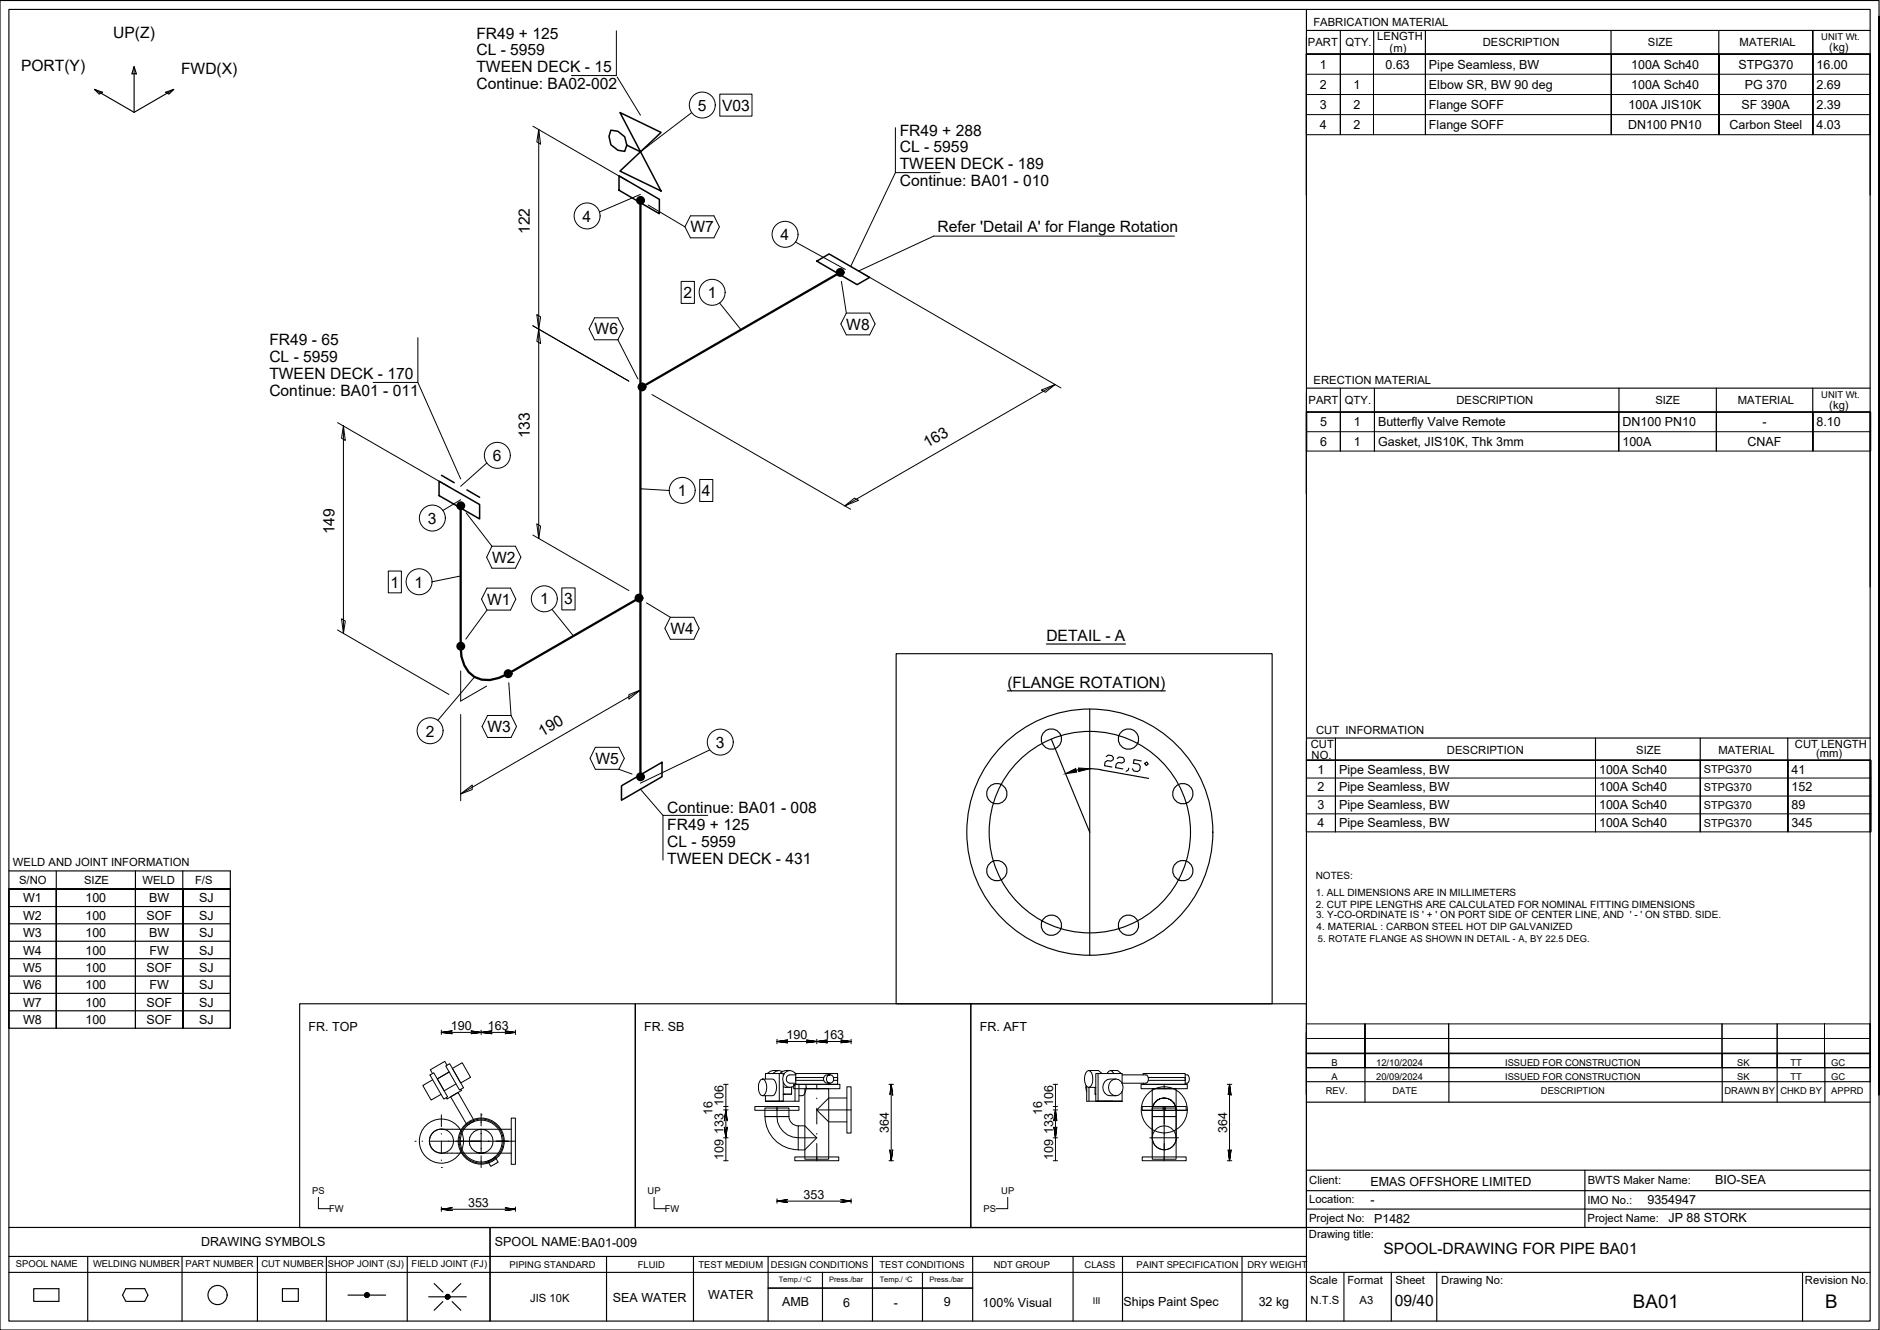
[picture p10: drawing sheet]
<svg xmlns="http://www.w3.org/2000/svg" width="420mm" height="297mm" viewBox="0 0 420 297" stroke-linecap="round" stroke-linejoin="round" font-family="sans-serif">
<!-- layer: 0 -->
<g fill="none" stroke="#000" stroke-width=".25">
<path d="M200.3 146h84v78.2h-84zM225.1 154.3h35.3M233.8 143.8h17.7M243.5 158.4v55M234.9 165.1l8.6 20.8M241.1 171.9l-.6 .1M243.6 171.7l2.5 .2 10.6 1.9M247.2 169l.5-.4 .8 .2 .3 .4v.5l-.5 .3-.8-.1-.5 .3-.2 .8 1.7 .3M249.7 169.4l.4-.3 .9 .1 .3 .5-.1 .4-.5 .3-.8-.1-.4 .3-.2 .8 1.7 .3M252.3 171.6l-.1 .3-.5 .4M255.1 170l-1.7-.3-.1 .8 1.2 .2 .3 .5-.1 .8-.5 .3-.8-.1-.3-.5M255.8 170.5l.5-.3 .3 .4-.4 .4z"/>
<circle cx="222.8" cy="177.3" r="2.27"/>
<circle cx="235" cy="165.1" r="2.27"/>
<circle cx="252.2" cy="165.1" r="2.27"/>
<circle cx="264.4" cy="177.3" r="2.27"/>
<circle cx="222.8" cy="194.4" r="2.27"/>
<circle cx="243.6" cy="185.9" r="27.5"/>
<circle cx="243.6" cy="185.8" r="22.5"/>
<circle cx="264.4" cy="194.4" r="2.27"/>
<circle cx="235" cy="206.6" r="2.27"/>
<circle cx="252.2" cy="206.6" r="2.27"/>
</g>
<g fill="none" stroke="#000" stroke-width=".22">
<path d="M92.8 254.9h.1M94.3 254.9h.1M96 254.9h19.2M98.6 249v2.6M98.6 253.2v.1M98.6 254.9v2.6M98.6 259.1v.1M107.5 249h.1M107.5 248.7v2.7M107.5 252.3v5.3M107.5 258.1v2.7M173.7 247.1v2.3a4.8 4.8 0 0 0 4.7 4.7h4.1"/>
<path d="M182.5 243.1h.1M182.5 242.2v.9M182.5 245.2v.2M182.5 247.5v3.5M182.5 253.1v.2M182.5 255.4v3.8M182.5 247.9h7.7M257 254.1h6.4M260.2 249.4v7.4M260.2 243.1h.1M260.2 242.2v.9M260.2 245.2v.2"/>
<path d="M260.2 247.1v3.9M260.2 253.1v.2M260.2 255.4v3.8M98.6 260.8h.1"/>
</g>
<!-- layer: SymbolsOnDrawingSheet -->
<g fill="none" stroke="#000" stroke-width=".25">
<path d="M0 .1h419.9v296.9h-419.9zM2 2.1h416v292.9h-416zM21.1 20l1.8 .6-.7 .4zM21.1 20l8.9 5.1M30 14.9l.5 1.6h-1zM30 14.9v10.2M38.8 20l-8.8 5.1M292 2.1v292.9M292 6.8h126M299.6 6.8v5.3M307 6.8v5.3M318.6 6.8v5.3"/>
<path d="M360 6.8v5.3M384.1 6.8v5.3M405.1 6.8v5.3v-5.3M418 12.1h-126v31.5v-31.5h126v31.5M419.9 3.6v240.9v-240.9M37 20.6l1.8-.6-1 1zM292 92v18.4v-18.4h126zM292 86.7h126M299.6 86.7v5.3M307.2 86.7v5.3M361.8 86.7v5.4M383.6 86.7v5.3"/>
<path d="M405.1 86.7v5.2M418 92.1v39M292 169.8h126v16M292 164.8h126M298.4 164.8v5M356.6 164.8v5M380 164.8v5M399.5 164.8v5M2 194.5h49.5v4.1h-49.5M12.6 194.5v4.1M30.3 194.5v4.1M40.9 194.5v4.1"/>
<path d="M51.5 198.6h-49.5h49.5M67 224.2h75v50h-75zM142 224.2h75v50h-75zM217 224.2h75v50h-75zM292 230.6v13.9v-13.9M292 238.4h126M292 235.3h126M305.1 235.3v10.9M323.8 235.3v10.9M384.9 235.3v10.9M397.2 235.3v10.9M407.8 235.3v10.9"/>
<path d="M418 228.6v13.1M292 246.2h126M292 241.6h126M2 274.1h416M109.5 274.1v20.9M292 261.4h126M292 270h126M292 265.9h126M354.2 261.4v12.7M2 284.2h416M2 280.6h290M7.5 287.8h5.7v2.8h-5.7z"/>
<path d="M19.6 280.6v14.4M28.1 287.8h4.2l.8 1.4-.8 1.4h-4.2l-.7-1.4zM40.7 280.6v14.4M57.5 280.6v14.4M63.1 287.8h3.6v2.8h-3.6zM72.9 280.6v14.4M77.8 289.2h3.6M81.7 288.8l-.2 .2M81.9 288.7l-.4 .5M82 288.7l-.5 .6M82.1 288.7l-.6 .7M82.2 288.8l-.7 .6"/>
<path d="M82.3 288.8l-.8 .7M82.3 288.9l-.7 .7M82.4 288.9l-.7 .7M82.4 289l-.7 .7M82.5 289l-.7 .7M82.5 289.1l-.6 .7M82.5 289.5l-.3 .2M82.5 289.2h3.7M82.5 289.2l-.5 .6M82.5 289.3l-.4 .5M91 280.6v14.4M95.8 289.6h3.7"/>
<path d="M97 286.7l2 1.9M99 290.7l-2 1.9M99.9 289.1l-.3 .3M99.9 289.1l-.4 .5M100.1 289.1l-.6 .6M100.2 289.1l-.7 .7M100.2 289.2l-.6 .6M100.3 289.2l-.7 .7M100.4 289.2l-.7 .8M100.4 289.3l-.7 .7M100.5 289.4l-.7 .7M100.5 289.9l-.1 .1"/>
<path d="M100.5 289.5l-.7 .6M100.5 289.5l-.6 .6M100.5 289.8l-.4 .3M101 290.7l2 1.9M103 286.7l-2 1.9M104.2 289.6h-3.7l-.5 .5M135.6 280.6v14.4M155 280.6v14.4M171.7 287.7h45.7M171.7 280.6v14.4M183.8 284.2v10.8M195 280.6v14.4"/>
<path d="M206.2 284.2v10.8M217.4 280.6v14.4M239.8 280.6v14.4M250.9 280.7v14.3M277.6 280.6v14.4M300.4 284.2v10.8M310.9 284.2v10.8M321.1 284.2v10.8M402.8 284.2v10.8"/>
<circle cx="48.6" cy="289.2" r="2.14"/>
<circle cx="82" cy="289.2" r=".53"/>
<circle cx="100.1" cy="289.6" r=".53"/>
</g>
<g fill="none" stroke="#000" stroke-width=".22">
<path d="M98.6 230.6l2.4 .3-2.4-.3 2.4-.4zM98.6 230.6h16.6M98.6 230.1v.9M99.6 238.1l.9-.5 3.1 5.3-.9 .5zM99.9 237.9l-.5-.8-3.2 1.8 .4 .9M101.1 238.6l2.2-1.3 1.9 3.3-2.2 1.3zM105.2 230.2l2.3 .4-2.3 .3 2.3-.3zM107.5 230.1v.9M112.8 230.2l2.4 .4-2.4 .3 2.4-.3zM115.2 230.1v.9M173.7 232.6l2.3-.3-2.3 .3 2.3 .3-2.3-.3h8.8M173.7 232.1v1"/>
<path d="M174 239.1a2.2 2.2 0 0 0-2.4 .7M174.2 239.8h-3.1v1.2M174.8 239.4a1.32 1.32 0 0 0-2 .4M176.5 239.1a2 2 0 0 0-2.1 .7M177.8 239.8h.1M177.8 239.8h9.4v2.4h-9.4zM177.8 239.9a1.48 1.48 0 0 0-1.5-.8 1.48 1.48 0 0 0-1.3 1.2 1.68 1.68 0 0 0 .5 2.1 1.68 1.68 0 0 0 2.2-.1M180.1 232.3l2.4 .3-2.4 .3 2.4-.3zM182.5 232.6l2.4-.3-2.4 .3 2.4 .3-2.4-.3h7.7M182.5 232.1v1M187.8 232.3l2.4 .3-2.4 .3 2.4-.3zM190.2 232.1v1"/>
<path d="M243.3 239.1a2.49 2.49 0 0 0-.3 3.6l.3 .2a1.62 1.62 0 0 0 .9-1.9 1.64 1.64 0 0 0-.9-1.9h2.2l.7 .7M244.9 239.8h.5v6.1h-.5zM245.4 239.8h5.4v2.2M247.5 239.8l.3-.5 .4-.2 .3 .2 .4 .5M248.2 239.1h1.6l.7 .7M96.1 240.1l.8-.5 3.1 5.4-.8 .5zM96.7 241.2l-2.2 1.2 1.9 3.3 2.2-1.3M97.7 240.9l2.7-1.5-2.7 1.5 1.6 2.7 2.6-1.5M98.6 257.5h4.8M98.6 252.2h4.8M98.7 252.2a2.69 2.69 0 0 0-2.7 2.7 2.69 2.69 0 0 0 2.7 2.6M100.7 245l1.7-1 3.6 6.4-1.6 1z"/>
<path d="M103 243.3l.2 .2-3.3 1.9-.2-.3M103.4 252.2h4.1a2.67 2.67 0 0 0-2.6 2.7 2.67 2.67 0 0 0 2.6 2.6h-4.1M109 259.3l1.7-.9 .6 1.2-1.6 .9zM114.3 249.7h.9v10.3h-.9zM114.3 252.2h-6.8a2.67 2.67 0 0 1 2.7 2.7 2.67 2.67 0 0 1-2.7 2.6h6.8M161.7 242.2h1M161.7 259.2h1M161.7 247.1h1M161.7 247.9h1M161.7 254.1h1M162.2 247.9l-.3 2.4 .3-2.4 .3 2.4zM162.2 247.9v6.2l.3-2.4-.3 2.4-.3-2.4 .3 2.4v5.1"/>
<path d="M162.2 242.2v5.7M168.7 247.1h9.9v.9h-9.9zM170.1 241.1l.3-.1a1.99 1.99 0 0 1 .9 2.6l-.5 1-.4 .1a1.62 1.62 0 0 1-.9-1.8v-.8zM170.4 241h2.2a1.99 1.99 0 0 1 .9 2.6l-.5 1-2.6 .1M170.9 247.5h5.4v1.9h-5.4zM171.1 244.7v1.2M174.2 245.9h-3.1h3.9M174.6 245.9h4zM175 240.2v-.4h-.8v6.1h.8M175 242.7l1.5 .2M175 241.7v4.2M176.9 242.8v1.6h-1.9h1.9"/>
<path d="M177.4 242.2h10.3v.9h-10.3zM177.6 258.4h9.9v.8h-9.9zM177.7 242.3v3.6M177.8 240.1h-1.3a.94 .94 0 0 0-.8 .9 .94 .94 0 0 0 .8 .9h1.3M177.8 242l-.1 .3M178.4 251.4h1.5l2.6 2.7-2.6 2.7h-1.5zM178.4 251.4a2.1 2.1 0 0 1-2.1-2h-5.3a7.4 7.4 0 0 0 7.4 7.4M178.6 242.2v3.7M179.9 243.1h5.3v15.8h-5.3zM180.1 242.2a2.76 2.76 0 0 1-.5 2.4l-1 .1M184.1 240.7h-6.3v.6h6.3M185.5 240.1a.88 .88 0 0 1 .8 1.2 .88 .88 0 0 1-1.5 .2 .94 .94 0 0 1 .7-1.4h-.6a.94 .94 0 0 0-.9 .9 .94 .94 0 0 0 .9 .9h.6"/>
<path d="M186.3 240.7h.9v.6h-.9M189.2 245.2h-4l-2.7 2.7 2.7 2.7h4M189.3 242.7h.9v10.4h-.9zM198.7 242.2h1M198.7 259.2h1M198.9 256.8l.3 2.4 .3-2.4-.3 2.4zM199.2 242.2l-.3 2.4 .3-2.4 .3 2.4zM199.2 242.2v17M235.4 242.2h.9M235.4 259.2h.9M235.4 247.1h.9M235.4 247.9h.9"/>
<path d="M235.4 254.1h.9M235.9 247.9l-.4 2.4 .4-2.4 .3 2.4zM235.9 247.9v6.2l.3-2.4-.3 2.4-.4-2.4 .4 2.4v5.1M235.9 242.2v5.7M242.7 242.4v.5l.2 .8M242.9 245.9h5.9zM242.9 242.6v3.3M243.3 242.9h1.6M243.4 242.9v3M244.7 242.9v1.5h.2h-.2M244.9 245.9h5.9h-5.4M248.2 241.5a1.61 1.61 0 0 1 1.9-.3 1.61 1.61 0 0 1 .9 1.7 1.64 1.64 0 0 1-1.6 1.8 1.64 1.64 0 0 1-1.7-1.8l.2-.8z"/>
<path d="M249.4 241h-1.3a1.88 1.88 0 0 0-1.6 1.9 1.88 1.88 0 0 0 1.6 1.8h1.3M250.8 240.1h5.3a1.06 1.06 0 0 1 0 1.8h-5.3M250.8 243.7v2.2M255 242.2h10.3v.9h-10.3zM255.3 258.4h9.8v.8h-9.8zM255.3 248h9.8zM255.3 248v-.9h9.8v.9M255.5 240.1v-.3h9.4v2.4h-9.4v-.3M256.6 240.7h8.3v.6h-8.3M257.5 243.1h5.3v15.8h-5.3zM257.5 247.5h5.3v1.9h-5.3zM257.5 249.4h5.3v4.7a2.67 2.67 0 0 0-2.6-2.7 2.67 2.67 0 0 0-2.7 2.7z"/>
<path d="M257.5 254.1a2.69 2.69 0 0 0 2.7 2.7 2.69 2.69 0 0 0 2.7-2.7M257.6 247.1l-.1 .8 .1-.8M258 246.3l-.4 .8 .4-.8M258.6 245.7l-.6 .6 .6-.6M259.3 245.3l-.7 .4 .7-.4M259.9 247.1v.9M260.2 245.2l-.9 .1 .9-.1M260.4 247.1v.9M261 245.3l-.8-.1 .8 .1M261.7 245.7l-.7-.4 .7 .4M262.3 246.3l-.6-.6 .6 .6M262.7 247.1l-.4-.8 .4 .8"/>
<path d="M262.8 247.9l-.1-.8 .1 .8M264.9 240.1h.4a1.16 1.16 0 0 1 0 1.8h-.4M274.3 242.2h1M274.3 259.2h1M274.8 242.2l-.3 2.4 .3-2.4 .3 2.4zM274.8 242.2v17l.3-2.4-.3 2.4-.3-2.4 .3 2.4M71.2 267.4v2.5h2.5M98.6 270.1l2.4 .3-2.4-.3 2.4-.4zM98.6 269.6v.9M98.6 270.1h16.6M112.8 269.7l2.4 .4-2.4 .3 2.4-.3zM115.2 269.6v.9"/>
<path d="M146.2 267.4v2.5h2.6M173.7 268.3l2.3-.4-2.3 .4 2.3 .2-2.3-.2h16.5M173.7 267.7v1M187.8 267.9l2.4 .4-2.4 .2 2.4-.2zM190.2 267.7v1M225.2 267.4v2.5h-2.6"/>
<circle cx="98.7" cy="254.9" r="4.9"/>
<circle cx="98.7" cy="254.9" r="2.69"/>
<circle cx="107.5" cy="254.9" r="5.1"/>
<circle cx="107.5" cy="254.9" r="4.7"/>
<circle cx="107.5" cy="254.9" r="4.9"/>
<circle cx="260.2" cy="247.9" r="5.1"/>
</g>
<!-- layer: FramesFromTables -->
<g fill="none" stroke="#000" stroke-width=".22">
<path d="M292 12.1h126v18h-126zM292 16.6h126M292 12.1v18M299.6 12.1v18v-18M307 12.1v18v-18M318.6 12.1v18v-18M360.1 12.1v18v-18M384.2 12.1v18v-18M405.2 12.1v18v-18M418 12.1v18M292 25.6h126M292 21.1h126"/>
<path d="M292 92.1h126.1v8.6h-126.1zM292 96.4h126.1M292.1 92.1v8.6M299.6 92.1v8.6v-8.6M307.2 92.1v8.6v-8.6M361.8 92.1v8.6v-8.6M383.6 92.1v8.6v-8.6M405.2 92.1v8.6v-8.6M418 92.1v8.6M292 169.8h126.2v16h-126.2zM292 169.8v16M292 177.8h126.2"/>
<path d="M292 173.8h126.2M298.4 169.8v16v-16M356.6 169.8v16v-16M380 169.8v16v-16M399.6 169.8v16v-16M418 169.8v16M292 181.8h126.2M292 228.7h126v9.7h-126zM292 228.7v9.7M292 235.2h126M292 231.9h126M305.1 228.7v9.7v-9.7"/>
<path d="M323.8 228.7v9.7M384.9 228.7v9.7M397.2 228.7v9.7M407.8 228.7v9.7v-9.7M418 228.7v9.7"/>
</g>
<g fill="none" stroke="#000" stroke-width=".25">
<path d="M2 198.6h49.5v31h-49.5zM2 198.6v31M12.6 198.6v31v-31M30.3 198.6v31v-31M40.9 198.6v31v-31M51.5 198.6v31M2 218h49.5M2 214.1h49.5M2 210.2h49.5M2 206.3h49.5M2 202.5h49.5M2 225.7h49.5"/>
<path d="M2 221.9h49.5"/>
</g>
<!-- layer: I_OtherComponents -->
<path d="M138.3 39.3l9.1 5.2v3.2l-9.1-5.2zM138.6 25.1l9.1 17.6-9.1-4.5 9.1-8.6zM140.1 32.4l-.5 1.4-1.5-.2-1.6-1.3-.4-1.8 .4-1.4 1.6 .2 1.5 1.3 .5 1.8 3 1.5M182.5 58.3l2.8-1.6 9.1 5.3-2.8 1.6zM98.1 107.5l9.1 5.2v3.2l-9.1-5.2zM98.7 106.2l2.8 1.6M104.4 109.4l2.8 1.7M138.9 175.5l9.1-5.2v3.2l-9.1 5.2z" fill="none" stroke="#000" stroke-width=".34"/>
<g fill="none" stroke="#000" stroke-width=".51">
<circle cx="143.2" cy="44.8" r=".74"/>
<circle cx="143.2" cy="44.8" r=".36"/>
<circle cx="187.8" cy="60.8" r=".74"/>
<circle cx="187.8" cy="60.8" r=".36"/>
<circle cx="143.5" cy="86.4" r=".74"/>
<circle cx="143.5" cy="86.4" r=".36"/>
<circle cx="103" cy="113" r=".74"/>
<circle cx="103" cy="113" r=".36"/>
<circle cx="142.8" cy="133.6" r=".74"/>
<circle cx="142.8" cy="133.6" r=".36"/>
<circle cx="143.2" cy="173.5" r=".74"/>
<circle cx="143.2" cy="173.5" r=".36"/>
</g>
<!-- layer: I_Pipes -->
<g fill="none" stroke="#000" stroke-width=".51">
<path d="M143.1 44.8v128.7M187.7 60.9l-44.2 25.5M103 113v31.3a7.5 7.5 0 0 0 3 6.9 7.5 7.5 0 0 0 7.5-.7l29.3-16.9"/>
<circle cx="103" cy="144.3" r=".74"/>
<circle cx="103" cy="144.3" r=".36"/>
<circle cx="113.6" cy="150.5" r=".74"/>
<circle cx="113.6" cy="150.5" r=".36"/>
</g>
<path d="M103 149.8v6.8l5.8-3.4" fill="none" stroke="#000" stroke-width=".22"/>
<!-- layer: I_Dimensions -->
<g fill="none" stroke="#000" stroke-width=".22">
<path d="M119.1 28.2l21.4 12.4M120.4 28.9l.4 3.3-.8-.5zM120.4 28.9v91.4M119.1 72.8l21.4 12.3M120 70.3l.8 .5-.4 2.7zM120.4 73.5l.4 3.2-.8-.5zM192.7 61l44.4 25.6M75.4 94.4l24.9 14.3M76.8 95.1l.4 3.3-.9-.5zM76.8 95.1v46.4M145.7 88.1l44.4 25.6M232.7 87.1l3.1-1.2-2.2 1.7z"/>
<path d="M235.8 85.9l-47 27.1M119.1 119.5l21.4 12.4M120 117l.8 .5-.4 2.8zM188.8 113l2.2-1.8 .9 .5zM76.3 138.2l.9 .5-.4 2.8zM143.1 136.4v19.2M75.4 140.7l24.9 14.4M103 159.6v19.2M140.5 155.1l2.6-1-2.6 2.1zM143.1 154.1l-40.1 23.2M103 177.3l2.5-2v1z"/>
</g>
<!-- layer: I_Coordinates -->
<path d="M137.8 6.9v10h-10.1M137.9 17.2l5.2 8.5M200.1 28.5v10.1h10M200.1 38.6l-10 20.9M262.5 52.7h-53.8l-16.8 7.8M93.4 75.4v10h-10M93.4 85.4l9.6 21.6M143.1 176.3l5.1 5.8M158.2 182.1h-10v10" fill="none" stroke="#000" stroke-width=".22"/>
<!-- layer: I_PartNumbers -->
<path d="M153.8 20.4v6.2M128.1 45.2v6.1M172.3 49.3v6.1M156 62.2v6.2M108 98.6v6.2M93.5 112.6v6.2M149.4 106.5v6.1M90.6 126.9v6.1M118.5 130.7v6.1M93 160.1v6.2M157.9 162.7v6.2" fill="none" stroke="#fff" stroke-width=".22"/>
<g fill="#fff" stroke="#fff" stroke-width=".22">
<path d="M164 162.7l-6.1 6.2h6.1zM157.9 162.7h6.1l-6.1 6.2z"/>
<path d="M153.8 26.6h6.2v-6.2zM153.8 20.4h6.2l-6.2 6.2z"/>
<path d="M134.3 45.2l-6.2 6.1h6.2zM128.1 45.2h6.2l-6.2 6.1z"/>
<path d="M162.2 62.2l-6.2 6.2h6.2zM156 62.2h6.2l-6.2 6.2z"/>
<path d="M178.5 49.3l-6.2 6.1h6.2zM172.3 49.3h6.2l-6.2 6.1z"/>
<path d="M155.5 106.5l-6.1 6.1h6.1zM149.4 106.5h6.1l-6.1 6.1z"/>
<path d="M114.2 98.6l-6.2 6.2h6.2zM108 98.6h6.2l-6.2 6.2z"/>
<path d="M99.7 112.6l-6.2 6.2h6.2zM93.5 112.6h6.2l-6.2 6.2z"/>
<path d="M96.7 126.9l-6.1 6.1h6.1zM90.6 126.9h6.1l-6.1 6.1z"/>
<path d="M99.2 160.1l-6.2 6.2h6.2zM93 160.1h6.2l-6.2 6.2z"/>
<path d="M118.5 136.8h6.3v-6.1zM118.5 130.7h6.3l-6.3 6.1z"/>
</g>
<g fill="none" stroke="#000" stroke-width=".22">
<path d="M154.6 25.2l-11.5 8.7M143.1 43.4l-9.2 4M177.8 54l11.1 6.2M160.8 67.7l4.8 5.9M103 111.6l-4.1 2.4M108.8 103.4l-5.8 5.2M143.1 109.2l6.5 .3M103 128.6l-6.5 1.3M123.4 136.1l4.7 5.9M106 151.2l-8.2 9.7M158.6 167.5l-15.5 7.4"/>
<circle cx="157" cy="23.5" r="2.9"/>
<circle cx="131.2" cy="48.2" r="2.9"/>
<circle cx="175.5" cy="52.3" r="2.9"/>
<circle cx="159.2" cy="65.3" r="2.9"/>
<circle cx="96.6" cy="115.7" r="2.9"/>
<circle cx="111.1" cy="101.7" r="2.9"/>
<circle cx="152.5" cy="109.5" r="2.9"/>
<circle cx="93.7" cy="129.9" r="2.9"/>
<circle cx="121.6" cy="133.7" r="2.9"/>
<circle cx="96.1" cy="163.2" r="2.9"/>
<circle cx="161" cy="165.7" r="2.9"/>
</g>
<!-- layer: I_CutNumbers -->
<path d="M152.1 62.7v5.3M156.2 106.9v5.3M86.6 127.3v5.3M125.4 131.1v5.3" fill="none" stroke="#fff" stroke-width=".22"/>
<g fill="#fff" stroke="#fff" stroke-width=".22">
<path d="M155.4 62.7l-3.3 5.3h3.3zM152.1 62.7h3.3l-3.3 5.3z"/>
<path d="M159.5 106.9l-3.3 5.3h3.3zM156.2 106.9h3.3l-3.3 5.3z"/>
<path d="M89.9 127.3l-3.3 5.3h3.3zM86.6 127.3h3.3l-3.3 5.3z"/>
<path d="M128.7 131.1l-3.3 5.3h3.3zM125.4 131.1h3.3l-3.3 5.3z"/>
</g>
<path d="M152.2 62.9h3v4.9h-3zM156.4 107.1h2.9v4.9h-2.9zM86.8 127.5h2.9v4.9h-2.9zM125.6 131.3h2.9v4.9h-2.9z" fill="none" stroke="#000" stroke-width=".22"/>
<!-- layer: I_Tags -->
<path d="M160.7 20.8v5.3" fill="none" stroke="#fff" stroke-width=".22"/>
<path d="M160.7 26.1h7.6v-5.3zM160.7 20.8h7.6l-7.6 5.3z" fill="#fff" stroke="#fff" stroke-width=".22"/>
<g fill="none" stroke="#000" stroke-width=".22">
<path d="M160.9 21h7.2v4.9h-7.2zM144.9 45.8l8.2 4.9M154.3 48.2h5.3l1.2 2.5-1.2 2.4h-5.3l-1.2-2.4zM132.9 71h5.2l1.2 2.4-1.2 2.5h-5.2l-1.2-2.5zM138.1 75.9l4.5 8.8M188 62.9l1.1 7M189.1 69.9h5.3l1.2 2.4-1.2 2.5h-5.3l-1.2-2.5zM104.2 114.5l5.7 7.5M108.8 131.3h5.3l1.2 2.5-1.2 2.5h-5.3l-1.2-2.5zM108.8 136.3l-4.7 6.4M109.9 122h5.3l1.2 2.4-1.2 2.5h-5.3l-1.1-2.5zM144.5 134.6l5.3 3.3"/>
<path d="M149.8 137.9h5.3l1.2 2.4-1.2 2.5h-5.3l-1.2-2.5zM109 159.8h5.2l1.2 2.4-1.2 2.5h-5.2l-1.3-2.5zM113.7 152.5l.5 7.3M133.1 166.9h5.2l1.2 2.5-1.2 2.4h-5.2l-1.2-2.4zM138.3 171.8l3 1.1"/>
</g>
<!-- layer: 0 -->
<path d="M238.1 172.8l2.3-1.2 .2 .9zM241 171.5l2.5 .2-2.4 .6z" fill="#000" stroke="#000" stroke-width=".22"/>
<g font-size="4.2">
<text x="365" y="292.1">BA01</text>
<text x="407.9" y="292.2">B</text>
</g>
<g font-size="3.5">
<text x="25.3" y="8.5">UP(Z)</text>
<text x="106.5" y="8.6">FR49 + 125</text>
<text x="4.7" y="15.9">PORT(Y)</text>
<text x="40.5" y="16.6">FWD(X)</text>
<text x="106.5" y="16.1">TWEEN DECK - 15</text>
<text x="106.5" y="12.4">CL - 5959</text>
<text x="106.5" y="19.9">Continue: BA02-002</text>
<text x="156" y="24.7">5</text>
<text x="161.4" y="24.7">V03</text>
<text x="201.1" y="34">CL - 5959</text>
<text x="201.1" y="30.3">FR49 + 288</text>
<text x="201.1" y="37.8">TWEEN DECK - 189</text>
<text x="201.1" y="41.5">Continue: BA01 - 010</text>
<text x="118.4" y="52.3" transform="rotate(-90 118.4 52.3)">122</text>
<text x="130.2" y="49.5">4</text>
<text x="154.3" y="51.9">W7</text>
<text x="174.5" y="53.6">4</text>
<text x="209.5" y="51.9">Refer 'Detail A' for Flange Rotation</text>
<text x="152.7" y="66.6">2</text>
<text x="158.2" y="66.6">1</text>
<text x="60.2" y="77.2">FR49 - 65</text>
<text x="132.9" y="74.7">W6</text>
<text x="189.1" y="73.6">W8</text>
<text x="60.2" y="80.9">CL - 5959</text>
<text x="60.2" y="84.7">TWEEN DECK - 170</text>
<text x="60.2" y="88.4">Continue: BA01 - 011</text>
<text x="118.4" y="97.9" transform="rotate(-90 118.4 97.9)">133</text>
<text x="207.2" y="100.1" transform="rotate(-30 207.2 100.1)">163</text>
<text x="110.2" y="102.9">6</text>
<text x="151.5" y="110.8">1</text>
<text x="156.9" y="110.8">4</text>
<text x="74.8" y="119.3" transform="rotate(-90 74.8 119.3)">149</text>
<text x="95.6" y="117">3</text>
<text x="110" y="125.7">W2</text>
<text x="87.2" y="131.2">1</text>
<text x="92.7" y="131.2">1</text>
<text x="108.8" y="135">W1</text>
<text x="120.7" y="135">1</text>
<text x="126.1" y="135">3</text>
<text x="149.8" y="141.6">W4</text>
<text x="233.8" y="143.1">DETAIL - A</text>
<text x="225.1" y="153.6">(FLANGE ROTATION)</text>
<text x="95.2" y="164.5">2</text>
<text x="109" y="163.5">W3</text>
<text x="121.2" y="164.5" transform="rotate(-30 121.2 164.5)">190</text>
<text x="160" y="167">3</text>
<text x="133.1" y="170.6">W5</text>
<text x="149.1" y="185.3">FR49 + 125</text>
<text x="149.1" y="181.6">Continue: BA01 - 008</text>
<text x="149.1" y="189.1">CL - 5959</text>
<text x="149.1" y="192.9">TWEEN DECK - 431</text>
<text x="309.2" y="280.1">SPOOL-DRAWING FOR PIPE BA01</text>
<text x="311.7" y="291.8">09/40</text>
</g>
<g font-size="2.8">
<text x="295" y="15.4">1</text>
<text x="309.7" y="15.4">0.63</text>
<text x="319.4" y="15.4">Pipe Seamless, BW</text>
<text x="364.5" y="15.4">100A Sch40</text>
<text x="388.5" y="15.4">STPG370</text>
<text x="406" y="15.4">16.00</text>
<text x="295" y="19.8">2</text>
<text x="302.5" y="19.8">1</text>
<text x="319.4" y="19.8">Elbow SR, BW 90 deg</text>
<text x="364.5" y="19.8">100A Sch40</text>
<text x="389.9" y="19.8">PG 370</text>
<text x="406" y="19.8">2.69</text>
<text x="295" y="24.3">3</text>
<text x="295" y="28.9">4</text>
<text x="302.5" y="24.3">2</text>
<text x="302.5" y="28.9">2</text>
<text x="319.4" y="24.3">Flange SOFF</text>
<text x="319.4" y="28.9">Flange SOFF</text>
<text x="363.9" y="28.9">DN100 PN10</text>
<text x="364" y="24.3">100A JIS10K</text>
<text x="386.5" y="28.9">Carbon Steel</text>
<text x="389.2" y="24.3">SF 390A</text>
<text x="406" y="24.3">2.39</text>
<text x="406" y="28.9">4.03</text>
<text x="295.1" y="95.2">5</text>
<text x="302.6" y="95.2">1</text>
<text x="308" y="95.2">Butterfly Valve Remote</text>
<text x="362.6" y="95.2">DN100 PN10</text>
<text x="393.9" y="95.2">-</text>
<text x="406" y="95.2">8.10</text>
<text x="295.1" y="99.6">6</text>
<text x="302.6" y="99.6">1</text>
<text x="308" y="99.6">Gasket, JIS10K, Thk 3mm</text>
<text x="362.6" y="99.6">100A</text>
<text x="390.6" y="99.6">CNAF</text>
<text x="294.4" y="172.8">1</text>
<text x="299.3" y="172.8">Pipe Seamless, BW</text>
<text x="357.4" y="172.8">100A Sch40</text>
<text x="400.4" y="172.8">41</text>
<text x="294.4" y="176.8">2</text>
<text x="299.3" y="176.8">Pipe Seamless, BW</text>
<text x="357.4" y="176.8">100A Sch40</text>
<text x="400.4" y="176.8">152</text>
<text x="294.4" y="180.8">3</text>
<text x="294.4" y="184.8">4</text>
<text x="299.3" y="180.8">Pipe Seamless, BW</text>
<text x="299.3" y="184.8">Pipe Seamless, BW</text>
<text x="357.4" y="180.8">100A Sch40</text>
<text x="357.4" y="184.8">100A Sch40</text>
<text x="400.4" y="180.8">89</text>
<text x="400.4" y="184.8">345</text>
<text x="5.2" y="201.5">W1</text>
<text x="19.1" y="201.5">100</text>
<text x="33.3" y="201.5">BW</text>
<text x="44.5" y="201.5">SJ</text>
<text x="5.2" y="205.4">W2</text>
<text x="5.2" y="209.3">W3</text>
<text x="19.1" y="205.4">100</text>
<text x="19.1" y="209.3">100</text>
<text x="32.7" y="205.4">SOF</text>
<text x="33.3" y="209.3">BW</text>
<text x="44.5" y="205.4">SJ</text>
<text x="44.5" y="209.3">SJ</text>
<text x="5.2" y="213.2">W4</text>
<text x="19.1" y="213.2">100</text>
<text x="33.4" y="213.2">FW</text>
<text x="44.5" y="213.2">SJ</text>
<text x="5.2" y="217">W5</text>
<text x="5.2" y="220.9">W6</text>
<text x="19.1" y="217">100</text>
<text x="19.1" y="220.9">100</text>
<text x="32.7" y="217">SOF</text>
<text x="33.4" y="220.9">FW</text>
<text x="44.5" y="217">SJ</text>
<text x="44.5" y="220.9">SJ</text>
<text x="5.2" y="224.8">W7</text>
<text x="19.1" y="224.8">100</text>
<text x="32.7" y="224.8">SOF</text>
<text x="44.5" y="224.8">SJ</text>
<text x="5.2" y="228.7">W8</text>
<text x="19.1" y="228.7">100</text>
<text x="32.7" y="228.7">SOF</text>
<text x="44.5" y="228.7">SJ</text>
<text x="69" y="230.2">FR. TOP</text>
<text x="100.8" y="230.1">190</text>
<text x="109.1" y="230.1">163</text>
<text x="144" y="230.2">FR. SB</text>
<text x="175.8" y="232.1">190</text>
<text x="184" y="232.1">163</text>
<text x="219" y="230.2">FR. AFT</text>
<text x="159.2" y="249.1" transform="rotate(-90 159.2 249.1)">16</text>
<text x="161.7" y="247" transform="rotate(-90 161.7 247)">106</text>
<text x="232.9" y="249.1" transform="rotate(-90 232.9 249.1)">16</text>
<text x="235.4" y="247" transform="rotate(-90 235.4 247)">106</text>
<text x="161.7" y="253.4" transform="rotate(-90 161.7 253.4)">133</text>
<text x="198.7" y="253.1" transform="rotate(-90 198.7 253.1)">364</text>
<text x="235.4" y="253.4" transform="rotate(-90 235.4 253.4)">133</text>
<text x="274.3" y="253.1" transform="rotate(-90 274.3 253.1)">364</text>
<text x="161.7" y="259" transform="rotate(-90 161.7 259)">109</text>
<text x="235.4" y="259" transform="rotate(-90 235.4 259)">109</text>
<text x="104.6" y="269.6">353</text>
<text x="179.6" y="267.7">353</text>
<text x="306.3" y="265">EMAS OFFSHORE LIMITED</text>
<text x="306.3" y="268.8">-</text>
<text x="368.2" y="268.9">9354947</text>
<text x="383.3" y="264.4">BIO-SEA</text>
<text x="307.1" y="273.1">P1482</text>
<text x="372.9" y="273">JP 88 STORK</text>
<text x="45" y="278.2">DRAWING SYMBOLS</text>
<text x="110.6" y="278.3">SPOOL NAME:BA01-009</text>
<text x="137" y="290.8">SEA WATER</text>
<text x="158.3" y="290">WATER</text>
<text x="174.8" y="291.7">AMB</text>
<text x="188.5" y="291.9">6</text>
<text x="199.7" y="291.9">-</text>
<text x="210.9" y="291.8">9</text>
<text x="219.6" y="291.9">100% Visual</text>
<text x="251.1" y="291.7">Ships Paint Spec</text>
<text x="281.3" y="291.7">32 kg</text>
</g>
<g font-size="2.5">
<text x="293.5" y="5.7">FABRICATION MATERIAL</text>
<text x="292.3" y="10.4">PART</text>
<text x="300.7" y="10.4">QTY.</text>
<text x="307.8" y="8.9">LENGTH</text>
<text x="310.6" y="11.6">(m)</text>
<text x="331.4" y="10.4">DESCRIPTION</text>
<text x="368.3" y="10.4">SIZE</text>
<text x="388.8" y="10.4">MATERIAL</text>
<text x="408.8" y="11.4">(kg)</text>
<text x="293.6" y="85.7">ERECTION MATERIAL</text>
<text x="292.4" y="90.3">PART</text>
<text x="300.6" y="90.3">QTY.</text>
<text x="325.5" y="90.3">DESCRIPTION</text>
<text x="370" y="90.3">SIZE</text>
<text x="388.4" y="90.3">MATERIAL</text>
<text x="408.8" y="91.3">(kg)</text>
<text x="292.9" y="167.2">CUT</text>
<text x="294.1" y="163.9">CUT INFORMATION</text>
<text x="401.2" y="167">CUT LENGTH</text>
<text x="293.1" y="169.4">NO.</text>
<text x="323.4" y="168.3">DESCRIPTION</text>
<text x="365.7" y="168.3">SIZE</text>
<text x="384" y="168.4">MATERIAL</text>
<text x="405.9" y="169">(mm)</text>
<text x="2.9" y="193.4">WELD AND JOINT INFORMATION</text>
<text x="4.3" y="197.5">S/NO</text>
<text x="18.8" y="197.5">SIZE</text>
<text x="31.8" y="197.5">WELD</text>
<text x="43.6" y="197.5">F/S</text>
<text x="292.6" y="268.6">Location:</text>
<text x="292.6" y="264.5">Client:</text>
<text x="354.8" y="268.9">IMO No.:</text>
<text x="354.8" y="264.4">BWTS Maker Name:</text>
<text x="292.6" y="272.9">Project No:</text>
<text x="354.8" y="272.9">Project Name:</text>
<text x="292.5" y="276.4">Drawing title:</text>
<text x="292.7" y="286.8">Scale</text>
<text x="301.1" y="286.8">Format</text>
<text x="311.9" y="286.8">Sheet</text>
<text x="322.1" y="286.8">Drawing No:</text>
<text x="403.4" y="286.8">Revision No.</text>
<text x="118.5" y="290.9">JIS 10K</text>
<text x="292.9" y="291.3">N.T.S</text>
<text x="303.9" y="291.3">A3</text>
</g>
<g font-size="2.4">
<text x="380.8" y="172.7">STPG370</text>
<text x="380.8" y="176.6">STPG370</text>
<text x="380.8" y="180.7">STPG370</text>
<text x="380.8" y="184.6">STPG370</text>
</g>
<g font-size="2.2">
<text x="294" y="196.3">NOTES:</text>
<text x="294" y="200.1">1. ALL DIMENSIONS ARE IN MILLIMETERS</text>
<text x="294" y="202.7">2. CUT PIPE LENGTHS ARE CALCULATED FOR NOMINAL FITTING DIMENSIONS</text>
<text x="294.1" y="205.1">3. Y-CO-ORDINATE IS ' + ' ON PORT SIDE OF CENTER LINE, AND ' - ' ON STBD. SIDE.</text>
<text x="294.3" y="207.7">4. MATERIAL : CARBON STEEL HOT DIP GALVANIZED</text>
</g>
<g font-size="2.1">
<text x="407" y="8.9">UNIT Wt.</text>
<text x="407" y="88.8">UNIT Wt.</text>
<text x="294.5" y="210.4">5. ROTATE FLANGE AS SHOWN IN DETAIL - A, BY 22.5 DEG.</text>
<text x="297.6" y="238.1">B</text>
<text x="307.6" y="238.1">12/10/2024</text>
<text x="336.4" y="238.1">ISSUED FOR CONSTRUCTION</text>
<text x="388.2" y="238.1">SK</text>
<text x="400.2" y="238.1">TT</text>
<text x="409.3" y="238.1">GC</text>
<text x="296.3" y="244.4">REV.</text>
<text x="297.6" y="241.2">A</text>
<text x="307.6" y="241.2">20/09/2024</text>
<text x="311.2" y="244.4">DATE</text>
<text x="336.4" y="241.2">ISSUED FOR CONSTRUCTION</text>
<text x="344.4" y="244.4">DESCRIPTION</text>
<text x="385.4" y="244.4">DRAWN BY</text>
<text x="388.2" y="241.2">SK</text>
<text x="397.9" y="244.4">CHKD BY</text>
<text x="400.2" y="241.2">TT</text>
<text x="409.3" y="244.4">APPRD</text>
<text x="409.3" y="241.2">GC</text>
<text x="69.8" y="266.7">PS</text>
<text x="144.7" y="266.7">UP</text>
<text x="223.8" y="266.7">UP</text>
<text x="73.6" y="270.7">FW</text>
<text x="148.6" y="270.7">FW</text>
<text x="219.8" y="270.7">PS</text>
<text x="3.6" y="283">SPOOL NAME</text>
<text x="20.8" y="282.9">WELDING NUMBER</text>
<text x="41.4" y="282.9">PART NUMBER</text>
<text x="58.4" y="282.9">CUT NUMBER</text>
<text x="73.3" y="282.9">SHOP JOINT (SJ)</text>
<text x="92" y="283">FIELD JOINT (FJ)</text>
<text x="113.9" y="283.1">PIPING STANDARD</text>
<text x="142.5" y="283.1">FLUID</text>
<text x="156.1" y="283.1">TEST MEDIUM</text>
<text x="172.3" y="283.1">DESIGN CONDITIONS</text>
<text x="196.6" y="283.1">TEST CONDITIONS</text>
<text x="222.1" y="283.1">NDT GROUP</text>
<text x="242.4" y="283.1">CLASS</text>
<text x="254" y="283.1">PAINT SPECIFICATION</text>
<text x="278.8" y="283.1">DRY WEIGHT</text>
<text x="244.2" y="291.3">III</text>
</g>
<g font-size="1.7">
<text x="174" y="286.4">Temp./ C</text>
<text x="185.3" y="286.4">Press./bar</text>
<text x="196.6" y="286.4">Temp./ C</text>
<text x="207.7" y="286.4">Press./bar</text>
</g>
<g font-size=".7">
<text x="179.7" y="285.8">0</text>
<text x="202.4" y="285.8">0</text>
</g>
</svg>
